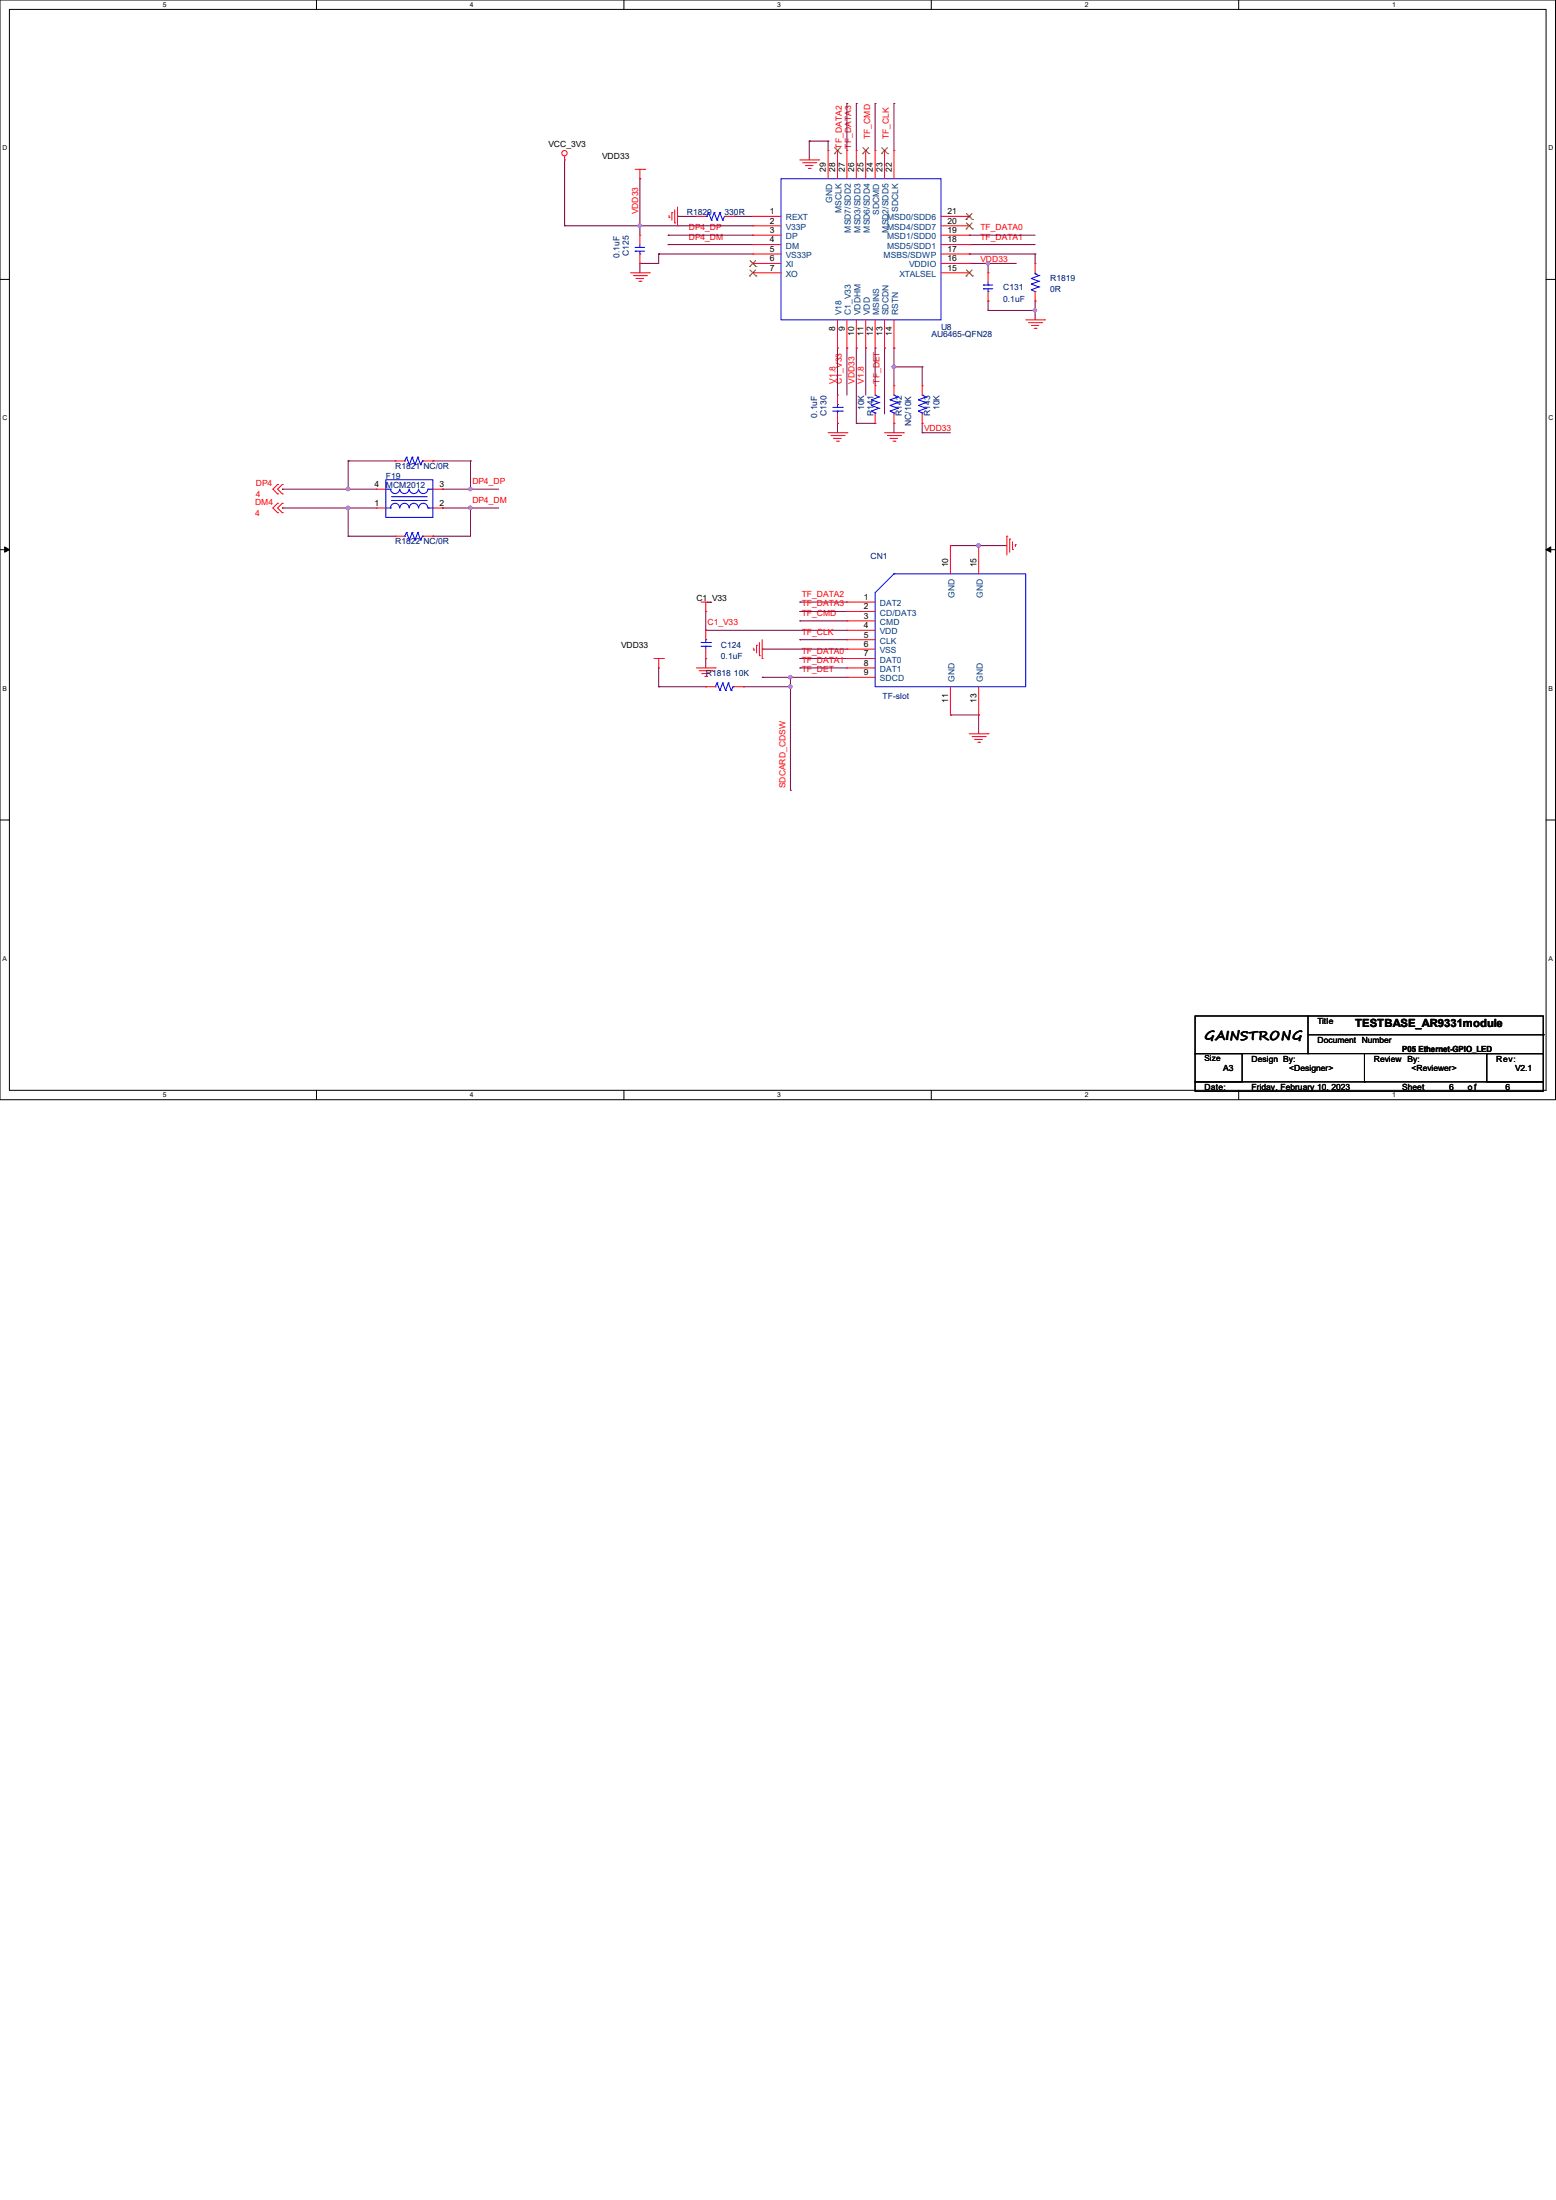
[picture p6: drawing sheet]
<svg xmlns="http://www.w3.org/2000/svg" width="210mm" height="297mm" viewBox="0 0 210 297" stroke-linecap="round" stroke-linejoin="round" font-family="sans-serif">
<g fill="none" stroke="#000" stroke-width=".13">
<path d="M0 0h209.9v148.5h-209.9zM1.3 1.3h207.4v145.9h-207.4zM42.7 0v1.3M84.2 0v1.3M125.7 0v1.3M167.2 0v1.3M0 37.7h1.3M208.7 37.7h1.2M0 74.2h1.3M.6 73.8l.7 .4-.7 .3zM208.7 74.2l.6-.4v.7zM208.7 74.2h1.2"/>
<path d="M0 110.7h1.3M208.7 110.7h1.2M42.7 147.2v1.3M84.2 147.2v1.3M125.7 147.2v1.3M167.2 147.2v1.3"/>
</g>
<path d="M.6 73.8l.7 .4-.7 .3zM208.7 74.2l.6-.4v.7z" fill="#000"/>
<g fill="none" stroke="#800040" stroke-width=".13">
<path d="M128.3 73.7h.1M128.3 73.7h3.8M95.2 85.1h.1M95.2 85.1h19.1M102.9 87.6h.1M102.9 91.4h.1M102.9 91.4h11.4M102.9 87.6h11.4M106.7 91.4h.1M106.7 92.7v14M107.9 81.3h.1M107.9 88.9h.1"/>
<path d="M107.9 90.2h.1M107.9 83.8h.1M107.9 82.5h.1M107.9 86.4h.1M107.9 81.3h6.4M107.9 88.9h6.4M107.9 90.2h6.4M107.9 83.8h6.4M107.9 82.5h6.4M107.9 86.4h6.4M128.3 96.5h.1M128.3 96.5h3.8"/>
<path d="M106.7 106.7h.1"/>
</g>
<circle cx="106.7" cy="91.4" r=".23" fill="#f0f"/>
<circle cx="106.7" cy="91.4" r=".23" fill="none" stroke="#f0f" stroke-width=".13"/>
<path d="M132.1 73.7h.1M132.1 73.7h3.8" fill="none" stroke="#800040" stroke-width=".13"/>
<circle cx="132.1" cy="73.6" r=".23" fill="#f0f"/>
<circle cx="132.1" cy="73.6" r=".23" fill="none" stroke="#f0f" stroke-width=".13"/>
<path d="M88.9 92.7h6.3M95.2 82.5h.1M95.2 88.9h.1M95.2 92.7h.1M95.2 82.5v2.6M95.2 88.9v1.3M100.3 92.7h.1M106.7 91.4h.1M106.7 91.4v1.3h-6.4M132.1 96.5h.1M132.1 96.5v2.6" fill="none" stroke="#800040" stroke-width=".13"/>
<circle cx="106.7" cy="92.7" r=".23" fill="#f0f"/>
<circle cx="106.7" cy="92.7" r=".23" fill="none" stroke="#f0f" stroke-width=".13"/>
<g fill="none" stroke="#800040" stroke-width=".13">
<path d="M114.3 14h.1M114.3 14v6.3M115.6 14h.1M115.6 14v6.3M118.1 14h.1M118.1 14v6.3M120.6 14h.1M120.6 14v6.3M86.4 24.1h.1M86.4 30.5h.1M86.4 35.6h.1M86.4 24.1v7.7"/>
<path d="M86.4 35.6v1.2M86.4 30.5h15.2M88.9 34.3h.1M88.9 34.3h12.7M88.9 34.3v1.3h-2.5M90.2 33h.1M90.2 31.8h.1M90.2 33h11.4M90.2 31.8h11.4M91.4 29.2h.1M91.4 29.2h2.6M99.1 29.2h.1"/>
<path d="M99.1 29.2h2.5M130.8 33h.1M130.8 31.8h.1M130.8 34.3h.1M130.8 33h8.9M130.8 31.8h8.9M130.8 34.3h8.9M139.7 34.3h.1M139.7 34.3v1.3M113 47h.1M113 57.1h.1M113 47v6.3"/>
<path d="M113 57.1v1.3M114.3 47h.1M114.3 47v6.3M115.6 47h.1M115.6 57.1h.1M115.6 47v10.1M115.6 57.1h2.5M116.8 47h.1M116.8 47v6.3M118.1 47h.1M118.1 47v5.1M119.4 47h.1"/>
<path d="M119.4 47v8.9M120.6 47h.1M120.6 47v2.5M139.7 40.6h.1M139.7 40.6v1.3"/>
</g>
<circle cx="120.6" cy="49.5" r=".23" fill="#f0f"/>
<circle cx="120.6" cy="49.5" r=".23" fill="none" stroke="#f0f" stroke-width=".13"/>
<path d="M130.8 35.6h.1M130.8 35.6h2.5M120.6 57.1h.1M120.6 57.1v1.3" fill="none" stroke="#800040" stroke-width=".13"/>
<circle cx="133.3" cy="35.5" r=".23" fill="#f0f"/>
<circle cx="133.3" cy="35.5" r=".23" fill="none" stroke="#f0f" stroke-width=".13"/>
<g fill="none" stroke="#800040" stroke-width=".13">
<path d="M109.2 19h.1M109.2 19v2.6M109.2 19h2.6M111.8 19h.1M111.8 19v1.3M133.3 35.6h.1M133.3 35.6h3.9M133.3 35.6v1.2M120.6 49.5h.1M120.6 49.5v2.6M120.6 49.5h3.9M124.5 49.5h.1"/>
<path d="M124.5 58.4h.1M124.5 57.1h.1M124.5 49.5v2.6M124.5 57.1v1.3M124.5 58.4h3.8M133.3 41.9h.1M133.3 40.6h.1M133.3 40.6v1.3M133.3 41.9h6.4M139.7 41.9h.1M139.7 41.9v1.3M88.9 92.7h.1"/>
<path d="M88.9 90.2v2.5"/>
</g>
<circle cx="139.7" cy="41.9" r=".23" fill="#f0f"/>
<circle cx="139.7" cy="41.9" r=".23" fill="none" stroke="#f0f" stroke-width=".13"/>
<path d="M76.2 30.5h.1M76.2 21.6v8.9M76.2 30.5h10.2M86.4 30.5h.1" fill="none" stroke="#800040" stroke-width=".13"/>
<circle cx="86.3" cy="30.5" r=".23" fill="#f0f"/>
<circle cx="86.3" cy="30.5" r=".23" fill="none" stroke="#f0f" stroke-width=".13"/>
<path d="M58.4 62.2h.1M58.4 62.2h5.1M63.5 62.2h.1M63.5 66h.1M63.5 62.2v3.8M63.5 66h3.8" fill="none" stroke="#800040" stroke-width=".13"/>
<circle cx="63.5" cy="66" r=".23" fill="#f0f"/>
<circle cx="63.5" cy="66" r=".23" fill="none" stroke="#f0f" stroke-width=".13"/>
<path d="M47 62.2h.1M47 66h.1M47 62.2h6.3M47 62.2v3.8M47 66h3.8M58.4 72.4h.1M63.5 68.6h.1M63.5 68.6v3.8h-5.1M63.5 68.6h3.8" fill="none" stroke="#800040" stroke-width=".13"/>
<circle cx="63.5" cy="68.6" r=".23" fill="#f0f"/>
<circle cx="63.5" cy="68.6" r=".23" fill="none" stroke="#f0f" stroke-width=".13"/>
<path d="M38.1 66h.1M38.1 66h8.9M47 68.6h.1M47 72.4h.1M47 68.6v3.8M47 72.4h6.3M47 68.6h3.8M59.7 66h.1M59.7 68.6h.1M59.7 68.6h3.8M59.7 66h3.8" fill="none" stroke="#800040" stroke-width=".13"/>
<circle cx="47" cy="66" r=".23" fill="#f0f"/>
<circle cx="47" cy="66" r=".23" fill="none" stroke="#f0f" stroke-width=".13"/>
<path d="M38.1 68.6h.1M38.1 68.6h8.9" fill="none" stroke="#800040" stroke-width=".13"/>
<circle cx="47" cy="68.6" r=".23" fill="#f0f"/>
<circle cx="47" cy="68.6" r=".23" fill="none" stroke="#f0f" stroke-width=".13"/>
<g fill="none" stroke="#f00" stroke-width=".13">
<path d="M76.2 21.6h.1M76.2 21.1v.5M85.1 36.8h2.5M85.5 37.2h1.7M85.7 22.9h1.3M85.9 37.6h.1M85.9 37.6h1M86.2 38h.3M86.4 24.1h.1M86.4 31.8h.1M86.4 35.6h.1M86.4 22.9v1.2"/>
<path d="M86.4 31.8v1.2M86.4 34.3v1.3M86.5 38h.1M87 22.9h.1M87.2 37.2h.1M87.6 36.8h.1M90.3 29.3h.1M90.3 29.1v.2M90.7 28.7h.1M90.7 28.7v1M91.1 30.1h.1M91.1 28.3v1.8"/>
<path d="M91.4 30.5h.1M91.4 27.9v2.6M94 29.2h.1M94 29.2h1.2M97.8 29.2h1.3M99.1 29.2h.1M101.6 29.2h.1M101.6 30.5h.1M101.6 31.8h.1M101.6 33h.1M101.6 34.3h.1M101.6 35.6h.1"/>
<path d="M101.6 36.8h.1M101.6 36.8h3.8M101.6 29.2h3.8M101.6 30.5h3.8M101.6 31.8h3.8M101.6 33h3.8M101.6 34.3h3.8M101.6 35.6h3.8M107.9 21.6h2.6M108.3 22h1.8M108.7 22.4h.1M108.7 22.4h1"/>
<path d="M109.1 22.7h.2M109.3 22.7h.1M110.1 22h.1M110.5 21.6h.1M111.8 20.3h.1M111.8 20.3v3.8M113 20.3h.1M113 20.3v3.8M114.3 20.3h.1M114.3 20.3v3.8M115.6 20.3h.1M115.6 20.3v3.8"/>
<path d="M116.8 20.3h.1M116.8 20.3v3.8M118.1 20.3h.1M118.1 20.3v3.8M119.4 20.3h.1M119.4 20.3v3.8M120.6 20.3h.1M120.6 20.3v3.8M127 36.8h3.8M127 29.2h3.8M127 30.5h3.8M127 31.8h3.8"/>
<path d="M127 33h3.8M127 34.3h3.8M127 35.6h3.8M130.8 36.8h.1M130.8 35.6h.1M130.8 34.3h.1M130.8 33h.1M130.8 31.8h.1M130.8 30.5h.1M130.8 29.2h.1M133.3 36.8h.1M133.3 36.8v1.3"/>
<path d="M133.3 39.4v1.2M139.7 35.6h.1M139.7 35.6v1.2M139.7 39.4v1.2M111.8 58.4h2.5M112.1 58.8h1.8M112.5 59.2h.1M112.5 59.2h1M112.9 59.6h.3M113 47h.1M113 57.1h.1M113 53.3h.1"/>
<path d="M113 43.2v3.8M113 53.3v1.3M113 55.9v1.2M113.2 59.6h.1M113.9 58.8h.1M114.3 58.4h.1M114.3 47h.1M114.3 43.2v3.8M115.6 47h.1M115.6 43.2v3.8M116.8 47h.1M116.8 43.2v3.8"/>
<path d="M118.1 52.1h.1M118.1 57.1h.1M118.1 47h.1M118.1 43.2v3.8M118.1 52.1v1.2M118.1 55.9v1.2M119.4 47h.1M119.4 58.4h2.5M119.4 43.2v3.8M119.8 58.8h1.7M120.1 59.2h.1M120.1 59.2h1.1"/>
<path d="M120.5 59.6h.3M120.6 52.1h.1M120.6 57.1h.1M120.6 47h.1M120.6 43.2v3.8M120.6 52.1v1.2M120.6 55.9v1.2M120.8 59.6h.1M121.5 58.8h.1M121.9 58.4h.1M124.5 52.1h.1M124.5 57.1h.1"/>
<path d="M124.5 52.1v1.2M124.5 55.9v1.2M133.3 40.6h.1M138.4 43.2h2.6M138.8 43.6h1.8M139.2 43.9h.1M139.2 43.9h1M139.6 44.3h.2M139.7 40.6h.1M139.8 44.3h.1M140.6 43.6h.1M141 43.2h.1"/>
<path d="M37.5 69.2h.1M37.5 67.9h.1M37.5 66.7h.1M37.5 65.4h.1M37.5 67.9l-.7 .7 .7 .6M37.5 65.4l-.7 .6 .7 .7M38.1 69.2h.1M38.1 67.9h.1M38.1 66.7h.1M38.1 65.4h.1M38.1 67.9l-.6 .7 .6 .6M38.1 65.4l-.6 .6 .6 .7"/>
<path d="M50.8 68.6h.1M50.8 66h.1M50.8 68.6h1.3M50.8 66h1.3M53.3 62.2h.1M53.3 72.4h.1M53.3 62.2h1.3M53.3 72.4h1.3M57.1 62.2h1.3M57.1 72.4h1.3M58.4 62.2h.1M58.4 72.4h.1"/>
<path d="M58.4 68.6h1.3M58.4 66h1.3M59.7 68.6h.1M59.7 66h.1M128.3 73.7h.1M128.3 73.7v3.8M132.1 73.7h.1M132.1 73.7v3.8M135.9 72.4h.1M135.9 72.4v2.5M136.3 72.8h.1M136.3 72.8v1.7"/>
<path d="M136.7 74.2h.1M136.7 73.2v1M137 73.5h.1M137 73.5v.3M88.3 88.9h1.2M88.9 90.2h.1M88.9 88.9v1.3M89.5 88.9h.1M94 90.2h2.5M94.4 90.6h1.7M94.6 81.3h1.3M94.7 90.9h.1"/>
<path d="M94.7 90.9h1.1M95.1 91.3h.3M95.2 82.5h.1M95.2 88.9h.1M95.2 85.1h.1M95.2 92.7h.1M95.2 81.3v1.2M95.2 85.1v1.3M95.2 87.6v1.3M95.2 92.7h1.3M95.4 91.3h.1M95.9 81.3h.1"/>
<path d="M96.1 90.6h.1M96.5 90.2h.1M99.1 92.7h1.2M100.3 92.7h.1M101.7 87.8h.1M101.7 87.5v.3M102.1 87.1h.1M102.1 87.1v1M102.5 88.5h.1M102.5 86.7v1.8M102.9 88.9h.1M102.9 86.4v2.5"/>
<path d="M114.3 81.3h.1M114.3 82.5h.1M114.3 83.8h.1M114.3 87.6h.1M114.3 85.1h.1M114.3 86.4h.1M114.3 88.9h.1M114.3 90.2h.1M114.3 91.4h.1M114.3 81.3h3.8M114.3 90.2h3.8M114.3 88.9h3.8"/>
<path d="M114.3 82.5h3.8M114.3 83.8h3.8M114.3 87.6h3.8M114.3 85.1h3.8M114.3 86.4h3.8M114.3 91.4h3.8M128.3 96.5h.1M128.3 92.7v3.8M130.8 99.1h2.5M131.2 99.4h1.8M131.6 99.8h.1M131.6 99.8h1"/>
<path d="M132.1 96.5h.1M132.1 92.7v3.8M133 99.4h.1M133.3 99.1h.1M132 100.2h.2M132.2 100.2h.1"/>
<circle cx="76.2" cy="20.7" r=".36"/>
</g>
<path d="M161.3 137.2h47v5h-47zM176.5 137.2v5M176.5 139.7h31.8M208.3 139.7h.1M161.3 142.2h6.3v3.8h-6.3zM161.3 146h47v1.3h-47zM176.5 142.2h.1M184.1 146h.1M184.1 142.2v3.8M200.7 142.2h7.6v3.8h-7.6z" fill="none" stroke="#000" stroke-width=".13"/>
<g fill="none" stroke="#00f" stroke-width=".13">
<path d="M85.7 33.4h.1M85.7 33.9h.1M85.7 33.4h1.3M85.7 33.9h1.3M86.4 34.3h.1M86.4 33.4h.1M86.4 33v.4M86.4 33.9v.4M95.2 29.2h.2M95.4 29.2h.1M95.6 28.7h.1M95.6 28.7l-.2 .5"/>
<path d="M95.6 28.7l.4 1M96 29.7h.1M96.4 28.7h.1M96.4 28.7l-.4 1M96.4 28.7l.4 1M96.8 29.7h.1M97.2 28.7h.1M97.2 28.7l-.4 1M97.2 28.7l.3 1M97.5 29.7h.1M97.8 29.2h.1M97.8 29.2l-.3 .5"/>
<path d="M105.4 24.1h21.6v19.1h-21.6zM132.7 38.5h.1M132.7 39h.1M132.7 38.5h1.3M132.7 39h1.3M133.3 39.4h.1M133.3 38.5h.1M133.3 38.1v.4M133.3 39v.4M139.2 37.6h.1M139.2 38.4h.1M139.2 39.1h.1"/>
<path d="M139.2 37.6l1 .4M139.2 38.4l1 .3M139.2 39.1l.5 .3M139.7 39.4h.1M139.7 37h.1M139.7 37l.5 .2M139.7 36.8v.2M140.2 37.2h.1M140.2 38h.1M140.2 38.7h.1M140.2 37.2l-1 .4M140.2 38l-1 .4"/>
<path d="M140.2 38.7l-1 .4M112.4 55.5h1.3M112.4 55h1.3M113 54.6h.1M113 55.5h.1M113 54.6v.4M113 55.5v.4M113.7 55.5h.1M113.7 55h.1M117.6 55.5h.1M117.6 54.7h.1M117.6 54h.1"/>
<path d="M117.6 55.5l.5 .3M117.6 54.7l1 .4M117.6 54l1 .4M118.1 53.3h.1M118.1 55.8h.1M118.1 53.3l.5 .3M118.1 55.8v.1M118.6 55.1h.1M118.6 54.4h.1M118.6 53.6h.1M118.6 55.1l-1 .4M118.6 54.4l-1 .3"/>
<path d="M118.6 53.6l-1 .4M120.1 55.5h.1M120.1 54.7h.1M120.1 54h.1M120.1 55.5l.5 .3M120.1 54.7l1.1 .4M120.1 54l1.1 .4M120.6 53.3h.1M120.6 55.8h.1M120.6 53.3l.6 .3M120.6 55.8v.1M121.2 55.1h.1"/>
<path d="M121.2 54.4h.1M121.2 53.6h.1M121.2 55.1l-1.1 .4M121.2 54.4l-1.1 .3M121.2 53.6l-1.1 .4M124 55.5h.1M124 54.7h.1M124 54h.1M124 55.5l.5 .3M124 54.7l1 .4M124 54l1 .4M124.5 53.3h.1"/>
<path d="M124.5 55.8h.1M124.5 53.3l.5 .3M124.5 55.8v.1M125 55.1h.1M125 54.4h.1M125 53.6h.1M125 55.1l-1 .4M125 54.4l-1 .3M125 53.6l-1 .4M52.1 64.8h6.3v5h-6.3zM52.1 66h.6M52.1 68.6h.6"/>
<path d="M52.7 66h.1M52.7 68.6h.1M52.8 67.1h4.7M52.8 67.6h4.7M53.9 66a.61 .61 0 0 1-.6 .6 .61 .61 0 0 1-.6-.6M53.9 68.6a.61 .61 0 0 0-.6-.7 .61 .61 0 0 0-.6 .7M54.6 62.2h.1M54.6 72.4h.1M54.9 61.7h.1M54.9 71.9h.1M54.9 61.7l.3 1M54.9 61.7l-.3 .5"/>
<path d="M54.9 71.9l.3 1M54.9 71.9l-.3 .5M55.2 66a.61 .61 0 0 1-.6 .6 .61 .61 0 0 1-.6-.6M55.2 68.6a.61 .61 0 0 0-.6-.7 .61 .61 0 0 0-.6 .7M55.2 62.7h.1M55.2 72.9h.1M55.6 61.7h.1M55.6 71.9h.1M55.6 61.7l.4 1M55.6 61.7l-.4 1M55.6 71.9l.4 1M55.6 71.9l-.4 1"/>
<path d="M56 62.7h.1M56 72.9h.1M56.4 61.7h.1M56.4 71.9h.1M56.4 61.7l.4 1M56.4 61.7l-.4 1M56.4 71.9l.4 1M56.4 71.9l-.4 1M56.5 66a.61 .61 0 0 1-.6 .6 .61 .61 0 0 1-.7-.6M56.5 68.6a.61 .61 0 0 0-.6-.7 .61 .61 0 0 0-.7 .7M56.8 62.7h.1M56.8 72.9h.1"/>
<path d="M57 62.2h.1M57 72.4h.1M57 62.2l-.2 .5M57 72.4l-.2 .5M57.5 67.1h.1M57.5 67.6h.1M57.7 66a.61 .61 0 0 1-.6 .6 .61 .61 0 0 1-.6-.6M57.7 68.6a.61 .61 0 0 0-.6-.7 .61 .61 0 0 0-.6 .7M57.8 66h.1M57.8 68.6h.1M57.8 66h.6M57.8 68.6h.6"/>
<path d="M120.6 77.5h.1M94.6 87.2h1.3M94.6 86.7h1.3M95.2 86.4h.1M95.2 87.2h.1M95.2 86.4v.3M95.2 87.2v.4M95.9 87.2h.1M95.9 86.7h.1M96.5 92.7h.1M96.8 92.2h.1M96.8 92.2l.4 1"/>
<path d="M96.8 92.2l-.3 .5M97.2 93.2h.1M97.5 92.2h.1M97.5 92.2l.4 1M97.5 92.2l-.3 1M97.9 93.2h.1M98.3 92.2h.1M98.3 92.2l.4 1M98.3 92.2l-.4 1M98.7 93.2h.1M98.9 92.7h.1M98.9 92.7l-.2 .5"/>
<path d="M98.9 92.7h.2M118.1 80l2.5-2.5h17.8v15.2h-20.3z"/>
</g>
<g fill="none" stroke="#804000" stroke-width=".13">
<path d="M112.6 19.9l.9 .8M113.4 19.9l-.8 .8M116.5 19.9l.8 .8M117.2 19.9l-.8 .8M119 19.9l.8 .8M119.8 19.9l-.8 .8M101.2 36h.1M101.2 37.3h.1M101.2 35.2l.8 .8M101.2 36.4l.8 .9M102 35.2l-.8 .8M102 36.4l-.8 .9"/>
<path d="M102 36h.1M102 37.3h.1M112.6 20.7h.1M113.5 20.7h.1M116.4 20.7h.1M117.3 20.7h.1M119 20.7h.1M119.8 20.7h.1M130.4 37.3h.1M130.4 30.9h.1M130.4 29.6h.1M130.4 36.4l.8 .9"/>
<path d="M130.4 30.1l.8 .8M130.4 28.8l.8 .8M131.2 36.4l-.8 .9M131.2 30.1l-.8 .8M131.2 28.8l-.8 .8M131.2 37.3h.1M131.2 30.9h.1M131.2 29.6h.1"/>
</g>
<circle cx="106.7" cy="91.4" r=".23" fill="#f0f"/>
<circle cx="106.7" cy="91.4" r=".23" fill="none" stroke="#f0f" stroke-width=".13"/>
<circle cx="132.1" cy="73.6" r=".23" fill="#f0f"/>
<circle cx="132.1" cy="73.6" r=".23" fill="none" stroke="#f0f" stroke-width=".13"/>
<circle cx="106.7" cy="92.7" r=".23" fill="#f0f"/>
<circle cx="106.7" cy="92.7" r=".23" fill="none" stroke="#f0f" stroke-width=".13"/>
<circle cx="120.6" cy="49.5" r=".23" fill="#f0f"/>
<circle cx="120.6" cy="49.5" r=".23" fill="none" stroke="#f0f" stroke-width=".13"/>
<circle cx="133.3" cy="35.5" r=".23" fill="#f0f"/>
<circle cx="133.3" cy="35.5" r=".23" fill="none" stroke="#f0f" stroke-width=".13"/>
<circle cx="139.7" cy="41.9" r=".23" fill="#f0f"/>
<circle cx="139.7" cy="41.9" r=".23" fill="none" stroke="#f0f" stroke-width=".13"/>
<circle cx="86.3" cy="30.5" r=".23" fill="#f0f"/>
<circle cx="86.3" cy="30.5" r=".23" fill="none" stroke="#f0f" stroke-width=".13"/>
<circle cx="63.5" cy="66" r=".23" fill="#f0f"/>
<circle cx="63.5" cy="66" r=".23" fill="none" stroke="#f0f" stroke-width=".13"/>
<circle cx="63.5" cy="68.6" r=".23" fill="#f0f"/>
<circle cx="63.5" cy="68.6" r=".23" fill="none" stroke="#f0f" stroke-width=".13"/>
<circle cx="47" cy="66" r=".23" fill="#f0f"/>
<circle cx="47" cy="66" r=".23" fill="none" stroke="#f0f" stroke-width=".13"/>
<circle cx="47" cy="68.6" r=".23" fill="#f0f"/>
<circle cx="47" cy="68.6" r=".23" fill="none" stroke="#f0f" stroke-width=".13"/>
<text font-size="1.7" x="162.6" y="140.5">GAINSTRONG</text>
<text font-size="1.5" x="182.9" y="138.6">TESTBASE_AR9331module</text>
<g font-size="1.1">
<text x="74" y="19.9">VCC_3V3</text>
<text x="81.3" y="21.4">VDD33</text>
<text x="111.5" y="23.2" transform="rotate(-90 111.5 23.2)">29</text>
<text x="112.7" y="23.2" transform="rotate(-90 112.7 23.2)">28</text>
<text x="114" y="23.2" transform="rotate(-90 114 23.2)">27</text>
<text x="115.3" y="23.2" transform="rotate(-90 115.3 23.2)">26</text>
<text x="116.5" y="23.2" transform="rotate(-90 116.5 23.2)">25</text>
<text x="117.8" y="23.2" transform="rotate(-90 117.8 23.2)">24</text>
<text x="119.1" y="23.2" transform="rotate(-90 119.1 23.2)">23</text>
<text x="120.4" y="23.2" transform="rotate(-90 120.4 23.2)">22</text>
<text x="103.9" y="28.9">1</text>
<text x="127.9" y="28.9">21</text>
<text x="103.9" y="30.2">2</text>
<text x="103.9" y="31.5">3</text>
<text x="103.9" y="32.7">4</text>
<text x="103.9" y="34">5</text>
<text x="103.9" y="35.3">6</text>
<text x="127.9" y="35.3">16</text>
<text x="127.9" y="34">17</text>
<text x="127.9" y="32.7">18</text>
<text x="127.9" y="31.5">19</text>
<text x="127.9" y="30.2">20</text>
<text x="103.9" y="36.5">7</text>
<text x="127.9" y="36.5">15</text>
<text x="112.7" y="44.7" transform="rotate(-90 112.7 44.7)">8</text>
<text x="114" y="44.7" transform="rotate(-90 114 44.7)">9</text>
<text x="115.3" y="45.3" transform="rotate(-90 115.3 45.3)">10</text>
<text x="116.5" y="45.3" transform="rotate(-90 116.5 45.3)">11</text>
<text x="117.8" y="45.3" transform="rotate(-90 117.8 45.3)">12</text>
<text x="119.1" y="45.3" transform="rotate(-90 119.1 45.3)">13</text>
<text x="120.4" y="45.3" transform="rotate(-90 120.4 45.3)">14</text>
<text x="50.5" y="65.7">4</text>
<text x="59.3" y="65.7">3</text>
<text x="50.5" y="68.3">1</text>
<text x="59.3" y="68.3">2</text>
<text x="128" y="76.6" transform="rotate(-90 128 76.6)">10</text>
<text x="131.8" y="76.6" transform="rotate(-90 131.8 76.6)">15</text>
<text x="94" y="81.1">C1_V33</text>
<text x="116.6" y="81">1</text>
<text x="116.6" y="82.3">2</text>
<text x="116.6" y="83.5">3</text>
<text x="83.8" y="87.5">VDD33</text>
<text x="116.6" y="87.3">6</text>
<text x="116.6" y="84.8">4</text>
<text x="116.6" y="86.1">5</text>
<text x="116.6" y="88.6">7</text>
<text x="116.6" y="89.9">8</text>
<text x="116.6" y="91.1">9</text>
<text x="128" y="94.9" transform="rotate(-90 128 94.9)">11</text>
<text x="131.8" y="94.9" transform="rotate(-90 131.8 94.9)">13</text>
<text x="162.6" y="143.3">Size</text>
<text x="168.9" y="143.3">Design By:</text>
<text x="177.8" y="138.3">Title</text>
<text x="177.8" y="140.8">Document Number</text>
<text x="185.4" y="143.3">Review By:</text>
<text x="189.2" y="142">P05 Ethernet-GPIO_LED</text>
<text x="201.9" y="143.3">Rev:</text>
<text x="162.6" y="147.2">Date:</text>
<text x="165.1" y="144.6">A3</text>
<text x="168.9" y="147.2">Friday, February 10, 2023</text>
<text x="174" y="144.6">&lt;Designer&gt;</text>
<text x="189.2" y="147.2">Sheet</text>
<text x="190.5" y="144.6">&lt;Reviewer&gt;</text>
<text x="195.6" y="147.2">6</text>
<text x="198.1" y="147.2">o f</text>
<text x="203.2" y="147.2">6</text>
<text x="204.5" y="144.6">V2.1</text>
</g>
<g font-size="1.1" fill="#f00">
<text x="113.6" y="20.1" transform="rotate(-90 113.6 20.1)">TF_DATA2</text>
<text x="114.9" y="20.1" transform="rotate(-90 114.9 20.1)">TF_DATA3</text>
<text x="117.4" y="18.8" transform="rotate(-90 117.4 18.8)">TF_CMD</text>
<text x="120" y="18.8" transform="rotate(-90 120 18.8)">TF_CLK</text>
<text x="86.1" y="29" transform="rotate(-90 86.1 29)">VDD33</text>
<text x="93" y="32.3">DP4_DM</text>
<text x="93" y="31.1">DP4_DP</text>
<text x="132.3" y="32.3">TF_DATA1</text>
<text x="132.3" y="31.1">TF_DATA0</text>
<text x="132.3" y="35.3">VDD33</text>
<text x="112.8" y="51.8" transform="rotate(-90 112.8 51.8)">V1.8</text>
<text x="113.6" y="51.8" transform="rotate(-90 113.6 51.8)">C1_V33</text>
<text x="115.3" y="51.8" transform="rotate(-90 115.3 51.8)">VDD33</text>
<text x="116.6" y="51.8" transform="rotate(-90 116.6 51.8)">V1.8</text>
<text x="118.7" y="51.8" transform="rotate(-90 118.7 51.8)">TF_DET</text>
<text x="124.7" y="58.2">VDD33</text>
<text x="34.5" y="65.6">DP4</text>
<text x="63.8" y="65.4">DP4_DP</text>
<text x="34.4" y="68.2">DM4</text>
<text x="34.4" y="69.7">4</text>
<text x="34.5" y="67.1">4</text>
<text x="63.8" y="67.9">DP4_DM</text>
<text x="108.2" y="80.6">TF_DATA2</text>
<text x="108.2" y="83.1">TF_CMD</text>
<text x="108.2" y="81.9">TF_DATA3</text>
<text x="95.5" y="84.4">C1_V33</text>
<text x="108.2" y="88.2">TF_DATA0</text>
<text x="108.2" y="89.5">TF_DATA1</text>
<text x="108.2" y="85.7">TF_CLK</text>
<text x="108.2" y="90.8">TF_DET</text>
<text x="106" y="106.4" transform="rotate(-90 106 106.4)">SDCARD_CDSW</text>
</g>
<g font-size="1.1" fill="#000080">
<text x="92.7" y="29">R1820</text>
<text x="97.8" y="29">330R</text>
<text x="83.6" y="34.8" transform="rotate(-90 83.6 34.8)">0.1uF</text>
<text x="84.9" y="34.5" transform="rotate(-90 84.9 34.5)">C125</text>
<text x="135.4" y="39.2">C131</text>
<text x="135.4" y="40.7">0.1uF</text>
<text x="141.7" y="37.9">R1819</text>
<text x="141.7" y="39.5">0R</text>
<text x="125.7" y="45.6">AU6465-QFN28</text>
<text x="127" y="44.5">U8</text>
<text x="110.3" y="56.4" transform="rotate(-90 110.3 56.4)">0.1uF</text>
<text x="111.5" y="56.1" transform="rotate(-90 111.5 56.1)">C130</text>
<text x="116.6" y="55.4" transform="rotate(-90 116.6 55.4)">10K</text>
<text x="117.9" y="56.1" transform="rotate(-90 117.9 56.1)">R141</text>
<text x="121.7" y="56.1" transform="rotate(-90 121.7 56.1)">R142</text>
<text x="123" y="57.5" transform="rotate(-90 123 57.5)">NC/10K</text>
<text x="125.5" y="56.1" transform="rotate(-90 125.5 56.1)">R143</text>
<text x="126.8" y="55.4" transform="rotate(-90 126.8 55.4)">10K</text>
<text x="52.1" y="64.6">F19</text>
<text x="52.1" y="65.9">MCM2012</text>
<text x="53.3" y="63.3">R1821 NC/0R</text>
<text x="53.3" y="73.5">R1822 NC/0R</text>
<text x="117.5" y="75.5">CN1</text>
<text x="97.3" y="87.5">C124</text>
<text x="97.3" y="89">0.1uF</text>
<text x="95.2" y="91.3">R1818</text>
<text x="99.1" y="91.3">10K</text>
<text x="119.1" y="94.3">TF-slot</text>
</g>
<g font-size="1.1" fill="#004080">
<text x="106" y="29.8">REXT</text>
<text x="112.3" y="27.3" transform="rotate(-90 112.3 27.3)">GND</text>
<text x="113.6" y="28.7" transform="rotate(-90 113.6 28.7)">MSCLK</text>
<text x="118.7" y="29" transform="rotate(-90 118.7 29)">SDCMD</text>
<text x="119.7" y="29.8">MSD0/SDD6</text>
<text x="121.2" y="28.6" transform="rotate(-90 121.2 28.6)">SDCLK</text>
<text x="106" y="31">V33P</text>
<text x="106" y="32.3">DP</text>
<text x="106" y="33.6">DM</text>
<text x="106" y="34.8">VS33P</text>
<text x="114.9" y="31.4" transform="rotate(-90 114.9 31.4)">MSD7/SDD2</text>
<text x="116.1" y="31.4" transform="rotate(-90 116.1 31.4)">MSD3/SDD3</text>
<text x="117.4" y="31.4" transform="rotate(-90 117.4 31.4)">MSD6/SDD4</text>
<text x="119.3" y="34.8">MSBS/SDWP</text>
<text x="119.7" y="33.6">MSD5/SDD1</text>
<text x="119.7" y="32.3">MSD1/SDD0</text>
<text x="119.7" y="31">MSD4/SDD7</text>
<text x="119.9" y="31.4" transform="rotate(-90 119.9 31.4)">MSD2/SDD5</text>
<text x="106" y="36.1">XI</text>
<text x="106" y="37.4">XO</text>
<text x="121.4" y="37.4">XTALSEL</text>
<text x="122.7" y="36.1">VDDIO</text>
<text x="113.6" y="42.5" transform="rotate(-90 113.6 42.5)">V18</text>
<text x="114.9" y="42.5" transform="rotate(-90 114.9 42.5)">C1_V33</text>
<text x="116.1" y="42.5" transform="rotate(-90 116.1 42.5)">VDDHM</text>
<text x="117.4" y="42.5" transform="rotate(-90 117.4 42.5)">VDD</text>
<text x="118.7" y="42.5" transform="rotate(-90 118.7 42.5)">MSINS</text>
<text x="119.9" y="42.5" transform="rotate(-90 119.9 42.5)">SDCDN</text>
<text x="121.2" y="42.5" transform="rotate(-90 121.2 42.5)">RSTN</text>
<text x="118.7" y="81.8">DAT2</text>
<text x="118.7" y="83.1">CD/DAT3</text>
<text x="128.8" y="80.7" transform="rotate(-90 128.8 80.7)">GND</text>
<text x="132.6" y="80.7" transform="rotate(-90 132.6 80.7)">GND</text>
<text x="118.7" y="84.4">CMD</text>
<text x="118.7" y="88.2">VSS</text>
<text x="118.7" y="85.6">VDD</text>
<text x="118.7" y="86.9">CLK</text>
<text x="118.7" y="89.5">DAT0</text>
<text x="118.7" y="90.7">DAT1</text>
<text x="118.7" y="92">SDCD</text>
<text x="128.8" y="92.1" transform="rotate(-90 128.8 92.1)">GND</text>
<text x="132.6" y="92.1" transform="rotate(-90 132.6 92.1)">GND</text>
</g>
<g font-size=".9">
<text x="22" y=".9">5</text>
<text x="63.4" y=".9">4</text>
<text x="104.9" y=".9">3</text>
<text x="146.4" y=".9">2</text>
<text x="187.9" y=".9">1</text>
<text x=".3" y="20.3">D</text>
<text x="209" y="20.3">D</text>
<text x=".3" y="56.7">C</text>
<text x="209" y="56.7">C</text>
<text x=".3" y="93.2">B</text>
<text x="209" y="93.2">B</text>
<text x=".3" y="129.7">A</text>
<text x="209" y="129.7">A</text>
<text x="22" y="148.1">5</text>
<text x="63.4" y="148.1">4</text>
<text x="104.9" y="148.1">3</text>
<text x="146.4" y="148.1">2</text>
<text x="187.9" y="148.1">1</text>
</g>
</svg>
